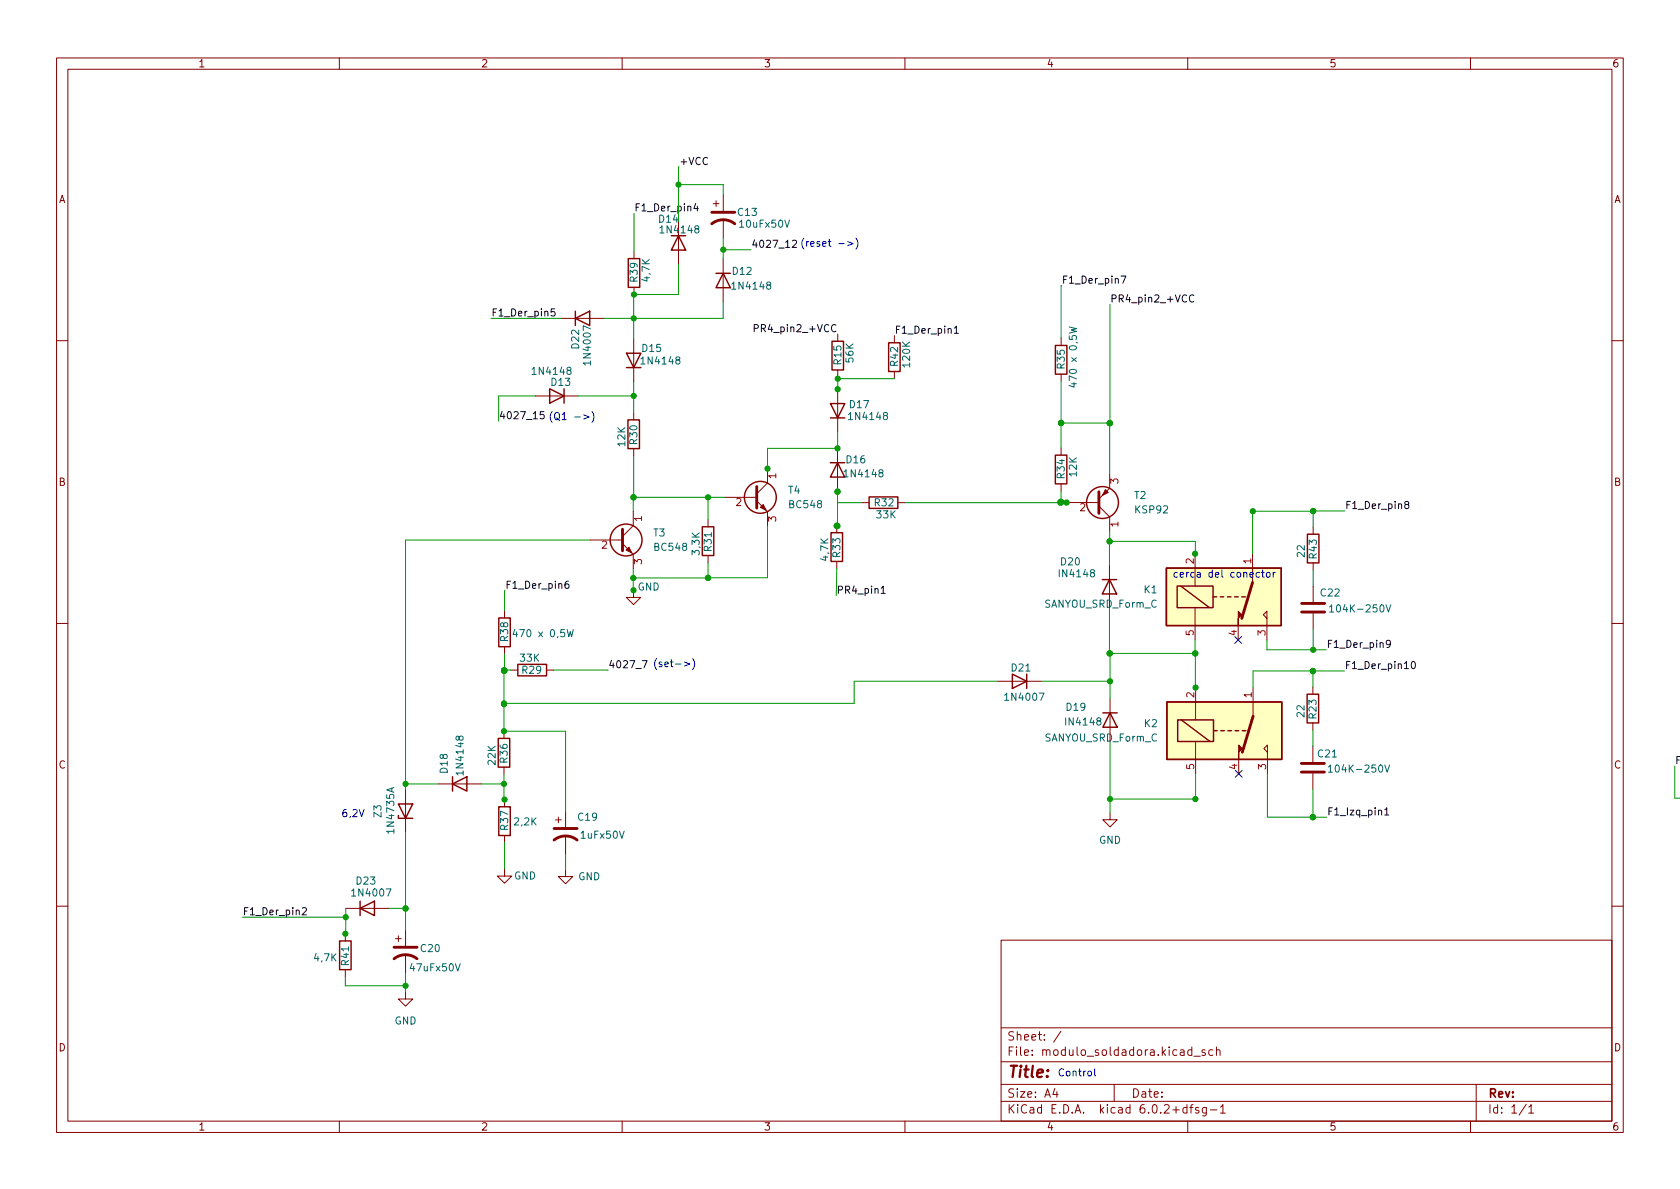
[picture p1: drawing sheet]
<svg xmlns="http://www.w3.org/2000/svg" width="297mm" height="210mm" viewBox="0 0 297 210" stroke-linecap="round" stroke-linejoin="round" font-family="sans-serif">
<g fill="none" stroke="#840000" stroke-width=".18">
<path d="M10 10.2h277v190.1h-277zM12 12.2h273v186.1h-273zM60 10.2v2M110 10.2v2M160 10.2v2M210 10.2v2M260 10.2v2M120 39.1v7.7M126.1 36h1M126.6 35.5v1M127.9 34.5v2.8M127.9 38.8v3.3"/>
<path d="M99.2 56.3h7.6M112 59.9v7.6M112.1 44.5v1.2M112.1 50.8v1.3M127.9 45.8v7.6M148.1 59.1v1.2M158.1 59.3v1.3M187.6 59.8v1.3M10 60.2h2M94.6 70h7.7M112 73v1.2M112 79.3v1.3"/>
<path d="M148.1 79.3v7.6M148.1 68.8v7.6M148.1 65.4v1.3M158.1 65.7v1.3M187.6 79.2v1.3M187.6 66.2v1.2M285 60.2h2M104.3 95.5h5.8M110.1 96.1l1.9 1.9v2.6M112 90.4v2.6l-1.9 1.9M125.2 91.9v1.3M125.2 98.2v1.3"/>
<path d="M128.1 87.9h5.7M133.8 88.6l1.9 1.9v2.5M135.7 82.9v2.5l-1.9 1.9M147.9 92.9v1.3M147.9 99.3v1.3M152.4 88.9h1.3M158.7 88.9h1.3M187.6 85.6v1.2M188.6 88.9h5.7M194.3 89.5l1.9 1.9v2.5M196.2 99.9v7.7M196.2 83.8v2.5l-1.9 1.9"/>
<path d="M211.3 97.9v5.7M221.5 97.9v5.1M232.2 93.2v1.3M232.2 99.5v1.3M10 110.2h2M89.2 108v1.3M89.2 114.4v1.2M90.3 118.5h1.3M96.6 118.5h1.3M112 104.4v1.2h1.3l-1.3 1.3-1.3-1.3h1.3M211.3 107.4v5.8M218.9 110.6v2.6"/>
<path d="M224 109.4l-.6-.7 .6-.6v5.1M232.2 103.7v2.8M232.2 108.5v2.8M285 110.2h2M71.7 139.6v7.6M77.5 138.6h7.6M89.1 129.3v1.3M89.1 135.7v1.2M176.5 120.5h7.6M196.3 123.5v7.6M211.4 121.6v5.7M211.4 131.1v5.7"/>
<path d="M219 134.3v2.5M221.6 121.6v5.1M224.1 133l-.6-.6 .6-.7v5.1M232.1 121.5v1.3M232.1 127.8v1.3M232.1 132v2.7M232.1 136.8v2.8M89.2 153.6v1.3h1.3l-1.3 1.3-1.3-1.3h1.3M89.2 141.4v1.3M89.2 147.7v1.3M98.2 145h1M98.7 144.5v1"/>
<path d="M100 153.7v1.3h1.3l-1.3 1.3-1.3-1.3h1.3M100 143.5v2.8M100 147.8v3.3M196.3 143.7v1.3h1.2l-1.2 1.2-1.3-1.2h1.3M10 160.2h2M61.1 165.1v1.3M61.1 171.5v1.2M61.1 160.6h7.6M69.9 166h1M70.4 165.5v1M71.7 175.4v1.3h1.3l-1.3 1.2-1.3-1.2h1.3M71.7 164.5v2.8"/>
<path d="M71.7 168.8v3.3M177 166.3h108v32h-108zM285 160.2h2M60 198.3v2M110 198.3v2M160 198.3v2M177 194.8h108M177 191.8h108M177 187.8h108M177 181.8h108M186.5 192.5l-.4 1h1M186.9 193v1"/>
<path d="M187.6 182.4l-1.3 1.9M197 191.8v3M209.9 195.9l-.5-.1-.3 .3v.4l.2 .3h.6M209.9 195.3v1.5M210 198.3v2M210.4 195.8h.5M210.7 185.7l-.4-.1-.3 .3v.4l.1 .3h.6M210.7 185.1v1.5M210.9 195.3l-.3 .2v1.3M211.1 186.8h1.1M211.9 195.9l-.3-.1-.2 .2v.3l.5 .1v.4h-.5M213.1 185.7l-.4-.1-.2 .2 .1 .3 .5 .1v.4h-.6"/>
<path d="M213.3 195.8v1.2l-.3 .3h-.4M213.3 195.9l-.4-.1-.3 .3v.4l.1 .3h.6M214 196.3h1.1M214.4 185.7l-.4-.1-.3 .3v.4l.2 .3h.5M215.1 185.8l.2-.2 .3 .1 .1 .9M215.1 185.1v1.5M215.8 195.8l.4-.5v1.5M215.8 196.8h.8M260 198.3v2M261 191.8v6.5M269.9 195.3l-1.3 1.9M270.3 195.8l.4-.5v1.5"/>
<path d="M270.3 196.8h.9"/>
</g>
<g fill="none" stroke="#840000" stroke-width=".25">
<path d="M101.7 56.3l2.6-1.3v2.6zM101.7 55v2.6M111.1 45.7h2v5.1h-2zM120 41.7l1.2 2.5h-2.5zM126.6 48.3h2.5M127.9 48.3l1.2 2.6h-2.5zM97.2 68.8l2.5 1.2-2.5 1.3zM99.7 68.8v2.5M110.8 62.5h2.5l-1.3 2.5zM110.8 65h2.5M111 74.2h2.1v5.1h-2.1zM146.8 71.4h2.6l-1.3 2.5z"/>
<path d="M146.8 73.9h2.6M147.1 60.3h2v5.1h-2zM157.1 60.6h2v5.1h-2zM186.6 61.1h2v5.1h-2zM124.2 93.2h2v5h-2zM146.8 81.8h2.6M146.9 94.2h2.1v5.1h-2.1zM148.1 81.8l1.3 2.6h-2.6zM153.7 87.9h5v2h-5zM186.6 80.5h2v5.1h-2zM231.2 94.5h2v5h-2zM88.2 109.3h2v5.1h-2z"/>
<path d="M91.6 117.5h5v2h-5zM179 119.2l2.5 1.3-2.5 1.2zM181.5 119.2v2.5M194.9 102.5h2.5M196.2 102.5l1.2 2.5h-2.5zM206.2 100.5h20.3v10.1h-20.3zM208.1 103.6h6.4v3.8h-6.4zM208.8 103.6l5 3.8M214.5 105.5h.6M215.7 105.5h.7M217 105.5h.7M218.3 105.5h.6"/>
<path d="M219.6 105.5h.6M80 138.6l2.5-1.2v2.5zM80 137.4v2.5M88.1 130.6h2v5.1h-2zM195 126.1h2.5M196.3 126.1l1.2 2.5h-2.5zM206.3 124.1h20.3v10.2h-20.3zM208.2 127.3h6.4v3.8h-6.4zM208.9 127.3l5 3.8M214.6 129.2h.6M215.8 129.2h.7M217.1 129.2h.6"/>
<path d="M218.4 129.2h.6M219.6 129.2h.7M231.1 122.8h2v5h-2zM63.7 159.4v2.5M70.4 144.2v.5h2.6M70.4 142.2h2.6l-1.3 2.5zM88.2 142.7h2v5h-2zM60 166.4h2.1v5.1h-2.1zM63.7 160.6l2.5-1.2v2.5z"/>
<circle cx="110.7" cy="95.5" r="2.82"/>
<circle cx="134.4" cy="87.9" r="2.82"/>
<circle cx="194.9" cy="88.9" r="2.82"/>
</g>
<g fill="none" stroke="#840000" stroke-width=".51">
<path d="M125.8 39.6a3.3 3.3 0 0 1 4.1 0M125.9 37.5h4M110.1 93.6v3.8M133.8 86v3.8M194.3 87v3.8M221.5 103l-1.9 6.4M230.1 106.7h4.1M230.1 108.2h4.1M221.6 126.7l-2 6.3M230.1 135h4.1M230.1 136.5h4.1M98 148.5a3.3 3.3 0 0 1 4 0"/>
<path d="M98 146.5h4M69.7 169.5a3.3 3.3 0 0 1 4 0M69.7 167.5h4"/>
</g>
<g fill="#840000" stroke="#840000" stroke-width=".18">
<path d="M195.4 86.6l.5 .5-1 .5z"/>
<path d="M134.4 89.7l.5-.5 .5 1z"/>
<path d="M218.9 108.1l.7 .6-.7 .7v1.2z"/>
<path d="M219 131.7l.6 .7-.6 .6v1.3z"/>
<path d="M110.7 97.3l.5-.5 .5 1z"/>
</g>
<path d="M189.1 57.8l1.2 .3-.9 .3 .9 .2-1.2 .3M189.9 67.7v.8l-.9-.3M91 111.3l-.3 .9h.8M100.3 111.3l.3 1.3 .2-.9 .3 .9 .3-1.3M235.1 107.3l.3-.3v1.2M235.1 108.2h.7M245.1 107l.4 1.2 .4-1.2M234.9 135.6l.3-.3v1.2M234.9 136.5h.7M244.8 135.3l.5 1.2 .4-1.2" fill="none" stroke="#006464" stroke-width=".18"/>
<g fill="#ffffc2" stroke="#ffffc2" stroke-width=".18">
<path d="M206.2 100.5h20.3v10.1h-20.3z"/>
<path d="M206.3 124.1h20.3v10.2h-20.3z"/>
</g>
<g fill="none" stroke="#0f0f0f" stroke-width=".18">
<path d="M123 36l-.3 .9h.8M123.3 36.5v.8M98.1 54.6h-.6l-.1 .6 .2-.1 .4 .1 .1 .1v.5l-.2 .1-.5-.1M133.4 58.1l.6-.1 .1-.2-.1-.3-.6-.1v1.3M140.1 42.6l.5-.1 .2 .3-.7 .9h.7M168.7 58l.4-.3v1.2M168.7 58.9h.8M198.2 48.8h.9l-.6 1.3M211.1 52.3a.6 .6 0 0 0-.9 .4 .6 .6 0 0 0 .6 .7l.3-.1M96.2 72.8h-.6l-.1 .6 .2-.1h.4l.1 .2v.4l-.2 .2-.5-.2M248.6 89.2l-.2-.2v-.2l.2-.1h.4l.1 .2-.1 .2-.5 .2-.1 .2v.3l.2 .1h.2l.3-.2-.1-.4-.2-.1M100.5 102.8h-.4a.85 .85 0 0 0 0 1.2l.5-.1v-.4l-.2-.2h-.3l-.2 .2"/>
<path d="M113.6 116.8h.8l-.5 1.3M155.8 104l.4-.3v1.2M155.8 104.9h.7M245.8 113.8l-.2 .2h-.3l-.2-.2 .1-.5 .4-.1 .2 .1a.84 .84 0 0 1-.3 1.2h-.3M249.6 117.1l.2-.1a.68 .68 0 0 1 .5 .6 .68 .68 0 0 1-.5 .6l-.2-.1-.1-.3zM244.8 143.2l.4-.4v1.3M244.8 144.1h.8M53.5 160.6l.4-.1 .3 .4-.8 .9h.8"/>
</g>
<g fill="none" stroke="#0000c2" stroke-width=".18">
<path d="M148.3 43.1h1M149.9 42.7l.9 .4-.9 .3M151.3 42.1a1.46 1.46 0 0 1 0 1.9M103.2 73.4l1 .3-1 .4M104.7 72.8a1.46 1.46 0 0 1 0 1.9M121 117.1l1 .3-1 .4M122.5 116.5a1.46 1.46 0 0 1 0 1.9M222.7 101.3l-.4-.1-.2 .3 .1 .5h.5M223.1 101.2h.4M223.2 100.8v1.1l.3 .2M224 101.3l.1-.1 .4 .1 .1 .5-.2 .2-.3 .1-.1-.1zM225.1 101.2v.9"/>
<path d="M225.5 101.2l-.4 .3M193.5 189v1.1l.2 .2"/>
</g>
<g fill="none" stroke="#009600" stroke-width=".18">
<path d="M112.1 37.7v6.8M120 29.5v9.6M120 32.6h7.9v1.9M86.8 56.3h12.4M120 46.8v5.3h-8v7.8M127.9 53.4v2.9h-21.1M127.9 42.1v2.1M127.9 44.2h4.9M127.9 44.2v1.6M187.6 50.5v9.3M196.2 53.8v21M94.6 70h-6.4v4.5"/>
<path d="M112 67.5v5.5M112 70h-9.7M148.1 76.4v2.9h-12.4v3.6M148.1 68.8h.1M148.1 67h10M148.1 66.7v2.1M187.6 79.2v-4.4h8.6v9M187.6 67.4v7.4M104.3 95.5h-32.6v44.1M112 80.6v7.3M125.2 87.9v4M125.2 99.5v2.7h-13.2"/>
<path d="M128.1 87.9h-16.1v2.5M135.7 93v9.2h-10.5M148.1 87v6l-.2-.1M148.1 88.9h4.3M187.6 88.7h-.1v.2h-27.5M187.6 86.8v2.1h1M188.6 88.9h.1M196.2 93.9v1.8M211.3 97.9l.1-2.2h-15.2v4.2M232.2 90.4h-10.7v7.5M237.8 90.3h-5.6v2.9M89.2 115.6v3h-.1"/>
<path d="M89.2 104.5v3.5M90.3 118.5h-1.2v10.8h10.9v14.2M97.9 118.5h9.6M112 100.6v3.8M147.9 100.6v4.7M196.2 107.6v7.9h15.2v6.1M196.3 115.5v8M211.3 113.2v2.3M224 113.2v1.7h10.5M232.1 118.6v2.9M232.2 100.8v2.9M232.2 111.3v3.6"/>
<path d="M237.7 118.6h-16.1v3M71.7 138.6h5.8M89.1 136.9v4.5h.1M89.1 138.6h-4M176.5 120.5h-25.5v3.9h-61.9M184.1 120.5h12.2M196.3 131.1v12.6M211.4 136.8v4.5h-15.1M224.1 136.8v7.7h8v-4.9M232.1 129.1v2.9M296.1 135.5v5.6h1M71.7 147.2v17.3"/>
<path d="M89.2 149v4.6M100 151.1v2.6M232.1 144.5h2.5M42.9 162.2h18.2M61.1 172.7v1.6h10.6M61.1 160.6v4.5M68.7 160.6h3M71.7 172.1v3.3"/>
</g>
<path d="M218.3 112.6l1.2 1.2M219.5 112.6l-1.2 1.2M218.4 136.2l1.2 1.2M219.6 136.2l-1.2 1.2" fill="none" stroke="#000084" stroke-width=".18"/>
<g fill="#009600" stroke="#009600" stroke-width=".18">
<circle cx="232.1" cy="144.5" r=".46"/>
<circle cx="211.4" cy="141.3" r=".46"/>
<circle cx="196.3" cy="141.3" r=".46"/>
<circle cx="196.2" cy="115.5" r=".46"/>
<circle cx="196.3" cy="120.5" r=".46"/>
<circle cx="196.3" cy="115.5" r=".46"/>
<circle cx="211.3" cy="115.5" r=".46"/>
<circle cx="211.4" cy="115.5" r=".46"/>
<circle cx="232.1" cy="118.6" r=".46"/>
<circle cx="232.2" cy="114.9" r=".46"/>
<circle cx="232.1" cy="118.7" r=".46"/>
<circle cx="211.4" cy="121.6" r=".46"/>
<circle cx="148.1" cy="79.3" r=".46"/>
<circle cx="135.7" cy="82.9" r=".46"/>
<circle cx="187.6" cy="74.8" r=".46"/>
<circle cx="148.1" cy="67" r=".46"/>
<circle cx="127.9" cy="44.2" r=".46"/>
<circle cx="148.1" cy="68.8" r=".46"/>
<circle cx="187.6" cy="88.9" r=".46"/>
<circle cx="188.6" cy="88.9" r=".46"/>
<circle cx="211.3" cy="97.9" r=".46"/>
<circle cx="221.5" cy="90.4" r=".46"/>
<circle cx="196.2" cy="74.8" r=".46"/>
<circle cx="196.2" cy="95.7" r=".46"/>
<circle cx="232.2" cy="90.3" r=".46"/>
<circle cx="232.2" cy="90.4" r=".46"/>
<circle cx="187.6" cy="88.7" r=".46"/>
<circle cx="147.9" cy="92.9" r=".46"/>
<circle cx="125.2" cy="102.2" r=".46"/>
<circle cx="125.2" cy="87.9" r=".46"/>
<circle cx="187.5" cy="88.9" r=".46"/>
<circle cx="187.5" cy="88.7" r=".46"/>
<circle cx="147.9" cy="93" r=".46"/>
<circle cx="148.1" cy="93" r=".46"/>
<circle cx="148.1" cy="86.9" r=".46"/>
<circle cx="148.1" cy="87" r=".46"/>
<circle cx="89.2" cy="118.6" r=".46"/>
<circle cx="89.1" cy="124.4" r=".46"/>
<circle cx="89.1" cy="118.6" r=".46"/>
<circle cx="89.2" cy="141.4" r=".46"/>
<circle cx="89.1" cy="138.6" r=".46"/>
<circle cx="89.1" cy="129.3" r=".46"/>
<circle cx="89.1" cy="124.5" r=".46"/>
<circle cx="71.7" cy="138.6" r=".46"/>
<circle cx="112.1" cy="52.1" r=".46"/>
<circle cx="112" cy="70" r=".46"/>
<circle cx="112" cy="56.3" r=".46"/>
<circle cx="120" cy="32.6" r=".46"/>
<circle cx="112" cy="87.9" r=".46"/>
<circle cx="89.1" cy="118.5" r=".46"/>
<circle cx="112" cy="102.2" r=".46"/>
<circle cx="112" cy="104.4" r=".46"/>
<circle cx="71.7" cy="160.7" r=".46"/>
<circle cx="71.7" cy="160.6" r=".46"/>
<circle cx="61.1" cy="165.1" r=".46"/>
<circle cx="61.1" cy="162.2" r=".46"/>
<circle cx="71.7" cy="174.3" r=".46"/>
</g>
<text font-size="2.8" fill="#840000" x="178" y="190.6">Title:</text>
<g font-size="2.1" fill="#840000">
<text x="178" y="184">Sheet: /</text>
<text x="178" y="186.7">File: modulo_soldadora.kicad_sch</text>
<text x="178" y="196.9">KiCad E.D.A. kicad 6.0.2+dfsg-1</text>
<text x="178" y="194.1">Size: A4</text>
<text x="200" y="194.1">Date:</text>
<text x="263" y="194.1">Rev:</text>
<text x="263" y="196.9">Id: 1/1</text>
</g>
<g font-size="1.8" fill="#840000">
<text x="35" y="11.9">1</text>
<text x="85" y="11.9">2</text>
<text x="135" y="11.9">3</text>
<text x="185" y="11.9">4</text>
<text x="235" y="11.9">5</text>
<text x="285" y="11.9">6</text>
<text x="10.3" y="35.9">A</text>
<text x="285.3" y="35.9">A</text>
<text x="10.3" y="85.9">B</text>
<text x="285.3" y="85.9">B</text>
<text x="10.3" y="135.9">C</text>
<text x="285.3" y="135.9">C</text>
<text x="10.3" y="185.9">D</text>
<text x="285.3" y="185.9">D</text>
<text x="35" y="199.9">1</text>
<text x="85" y="199.9">2</text>
<text x="135" y="199.9">3</text>
<text x="185" y="199.9">4</text>
<text x="235" y="199.9">5</text>
<text x="285" y="199.9">6</text>
</g>
<g font-size="1.8" fill="#009600">
<text x="120.1" y="29.2">+VCC</text>
<text x="187.7" y="50.1">F1_Der_pin7</text>
<text x="89.3" y="104.1">F1_Der_pin6</text>
<text x="107.5" y="118.2">4027_7</text>
</g>
<g font-size="1.8" fill="#0f0f0f">
<text x="112.1" y="37.4">F1_Der_pin4</text>
<text x="132.8" y="43.8">4027_12</text>
<text x="196.2" y="53.5">PR4_pin2_+VCC</text>
<text x="86.8" y="55.9">F1_Der_pin5</text>
<text x="134.3" y="58.7">PR4_pin2_+VCC</text>
<text x="158.1" y="59">F1_Der_pin1</text>
<text x="88.2" y="74.1">4027_15</text>
<text x="237.8" y="90">F1_Der_pin8</text>
<text x="147.9" y="105">PR4_pin1</text>
<text x="234.5" y="114.6">F1_Der_pin9</text>
<text x="237.7" y="118.3">F1_Der_pin10</text>
<text x="296.1" y="135.1">F1</text>
<text x="234.6" y="144.2">F1_Izq_pin1</text>
<text x="42.9" y="161.8">F1_Der_pin2</text>
</g>
<g font-size="1.8" fill="#006464">
<text x="116.6" y="39.4">D14</text>
<text x="117" y="41.3">1N4148</text>
<text x="130.5" y="38.2">C13</text>
<text x="131" y="40.2">10uFx50V</text>
<text x="112.7" y="49.8" transform="rotate(-90 112.7 49.8)">R39</text>
<text x="114.9" y="49.7" transform="rotate(-90 114.9 49.7)">4,7K</text>
<text x="129.6" y="48.6">D12</text>
<text x="129.7" y="51.2">1N4148</text>
<text x="102.4" y="61.6" transform="rotate(-90 102.4 61.6)">D22</text>
<text x="104.5" y="64.2" transform="rotate(-90 104.5 64.2)">1N4007</text>
<text x="113.6" y="62.2">D15</text>
<text x="113.7" y="64.4">1N4148</text>
<text x="148.8" y="64.4" transform="rotate(-90 148.8 64.4)">R15</text>
<text x="150.9" y="64.1" transform="rotate(-90 150.9 64.1)">56K</text>
<text x="158.8" y="64.7" transform="rotate(-90 158.8 64.7)">R42</text>
<text x="160.9" y="64.8" transform="rotate(-90 160.9 64.8)">120K</text>
<text x="188.3" y="65.1" transform="rotate(-90 188.3 65.1)">R35</text>
<text x="94.4" y="66.3">1N4148</text>
<text x="97.5" y="68.2">D13</text>
<text x="190.4" y="67.7" transform="rotate(-90 190.4 67.7)">470 x 0,5W</text>
<text x="150.3" y="72.2">D17</text>
<text x="150.4" y="74.3">1N4148</text>
<text x="110.5" y="78.9" transform="rotate(-90 110.5 78.9)">12K</text>
<text x="112.7" y="78.5" transform="rotate(-90 112.7 78.5)">R30</text>
<text x="149.7" y="81.9">D16</text>
<text x="139.4" y="87.3">T4</text>
<text x="139.7" y="89.8">BC548</text>
<text x="149.6" y="84.4">1N4148</text>
<text x="154.7" y="89.5">R32</text>
<text x="188.2" y="84.5" transform="rotate(-90 188.2 84.5)">R34</text>
<text x="190.4" y="84.2" transform="rotate(-90 190.4 84.2)">12K</text>
<text x="200.6" y="88.2">T2</text>
<text x="115.5" y="94.9">T3</text>
<text x="155" y="91.7">33K</text>
<text x="200.8" y="90.8">KSP92</text>
<text x="115.8" y="97.4">BC548</text>
<text x="123.7" y="98" transform="rotate(-90 123.7 98)">3,3K</text>
<text x="125.8" y="97.4" transform="rotate(-90 125.8 97.4)">R31</text>
<text x="146.4" y="99.1" transform="rotate(-90 146.4 99.1)">4,7K</text>
<text x="148.6" y="98.5" transform="rotate(-90 148.6 98.5)">R33</text>
<text x="187.6" y="100">D20</text>
<text x="230.7" y="98.4" transform="rotate(-90 230.7 98.4)">22</text>
<text x="232.8" y="98.7" transform="rotate(-90 232.8 98.7)">R43</text>
<text x="112.7" y="104.4">GND</text>
<text x="184.7" y="107.4">SANYOU_SRD_Form_C</text>
<text x="187.5" y="102.1">IN4148</text>
<text x="202.3" y="104.9">K1</text>
<text x="233.6" y="105.5">C22</text>
<text x="89.8" y="113.3" transform="rotate(-90 89.8 113.3)">R38</text>
<text x="91.5" y="112.7">470 x 0,5W</text>
<text x="236" y="108.3">104K-250V</text>
<text x="92" y="117">33K</text>
<text x="92.4" y="119.1">R29</text>
<text x="178.9" y="118.7">D21</text>
<text x="178" y="123.9">1N4007</text>
<text x="188.6" y="125.7">D19</text>
<text x="184.7" y="131.1">SANYOU_SRD_Form_C</text>
<text x="188.7" y="128.3">IN4148</text>
<text x="202.3" y="128.6">K2</text>
<text x="230.6" y="126.7" transform="rotate(-90 230.6 126.7)">22</text>
<text x="232.8" y="127" transform="rotate(-90 232.8 127)">R23</text>
<text x="79.1" y="136.6" transform="rotate(-90 79.1 136.6)">D18</text>
<text x="82" y="136.7" transform="rotate(-90 82 136.7)">1N4148</text>
<text x="87.6" y="135.2" transform="rotate(-90 87.6 135.2)">22K</text>
<text x="89.7" y="134.8" transform="rotate(-90 89.7 134.8)">R36</text>
<text x="233.1" y="133.9">C21</text>
<text x="235.7" y="136.6">104K-250V</text>
<text x="67.4" y="144.5" transform="rotate(-90 67.4 144.5)">Z3</text>
<text x="69.7" y="147.1" transform="rotate(-90 69.7 147.1)">1N4735A</text>
<text x="89.8" y="146.7" transform="rotate(-90 89.8 146.7)">R37</text>
<text x="91" y="145.9">2,2K</text>
<text x="102.3" y="145.1">C19</text>
<text x="102.9" y="148.3">1uFx50V</text>
<text x="194.3" y="149.2">GND</text>
<text x="90.9" y="155.5">GND</text>
<text x="102.2" y="155.6">GND</text>
<text x="62.5" y="158.5">1N4007</text>
<text x="63.1" y="156.4">D23</text>
<text x="55.6" y="170">4,7K</text>
<text x="61.7" y="170.7" transform="rotate(-90 61.7 170.7)">R41</text>
<text x="72.8" y="171.8">47uFx50V</text>
<text x="74.4" y="168.3">C20</text>
<text x="69.7" y="181.2">GND</text>
</g>
<g font-size="1.8" fill="#0000c2">
<text x="141.4" y="43.6">(reset -&gt;)</text>
<text x="96.9" y="74.3">(Q1 -&gt;)</text>
<text x="207.3" y="102.1">cerca del conector</text>
<text x="115.4" y="118">(set-&gt;)</text>
<text x="60.3" y="144.5">6,2V</text>
<text x="186.9" y="190.3">Control</text>
</g>
<g font-size="1.8" fill="#a90000">
<text x="130.1" y="89.5">2</text>
<text x="137.2" y="84.6" transform="rotate(-90 137.2 84.6)">1</text>
<text x="197.7" y="85.5" transform="rotate(-90 197.7 85.5)">3</text>
<text x="113.5" y="92.2" transform="rotate(-90 113.5 92.2)">1</text>
<text x="137.2" y="92.2" transform="rotate(-90 137.2 92.2)">3</text>
<text x="190.9" y="90.4">2</text>
<text x="197.7" y="93.2" transform="rotate(-90 197.7 93.2)">1</text>
<text x="106.4" y="97">2</text>
<text x="113.5" y="99.8" transform="rotate(-90 113.5 99.8)">3</text>
<text x="211" y="99.7" transform="rotate(-90 211 99.7)">2</text>
<text x="221.2" y="99.7" transform="rotate(-90 221.2 99.7)">1</text>
<text x="211" y="112.4" transform="rotate(-90 211 112.4)">5</text>
<text x="218.7" y="112.4" transform="rotate(-90 218.7 112.4)">4</text>
<text x="223.7" y="112.4" transform="rotate(-90 223.7 112.4)">3</text>
<text x="211.1" y="123.4" transform="rotate(-90 211.1 123.4)">2</text>
<text x="221.3" y="123.4" transform="rotate(-90 221.3 123.4)">1</text>
<text x="211.1" y="136.1" transform="rotate(-90 211.1 136.1)">5</text>
<text x="218.8" y="136.1" transform="rotate(-90 218.8 136.1)">4</text>
<text x="223.8" y="136.1" transform="rotate(-90 223.8 136.1)">3</text>
</g>
</svg>
